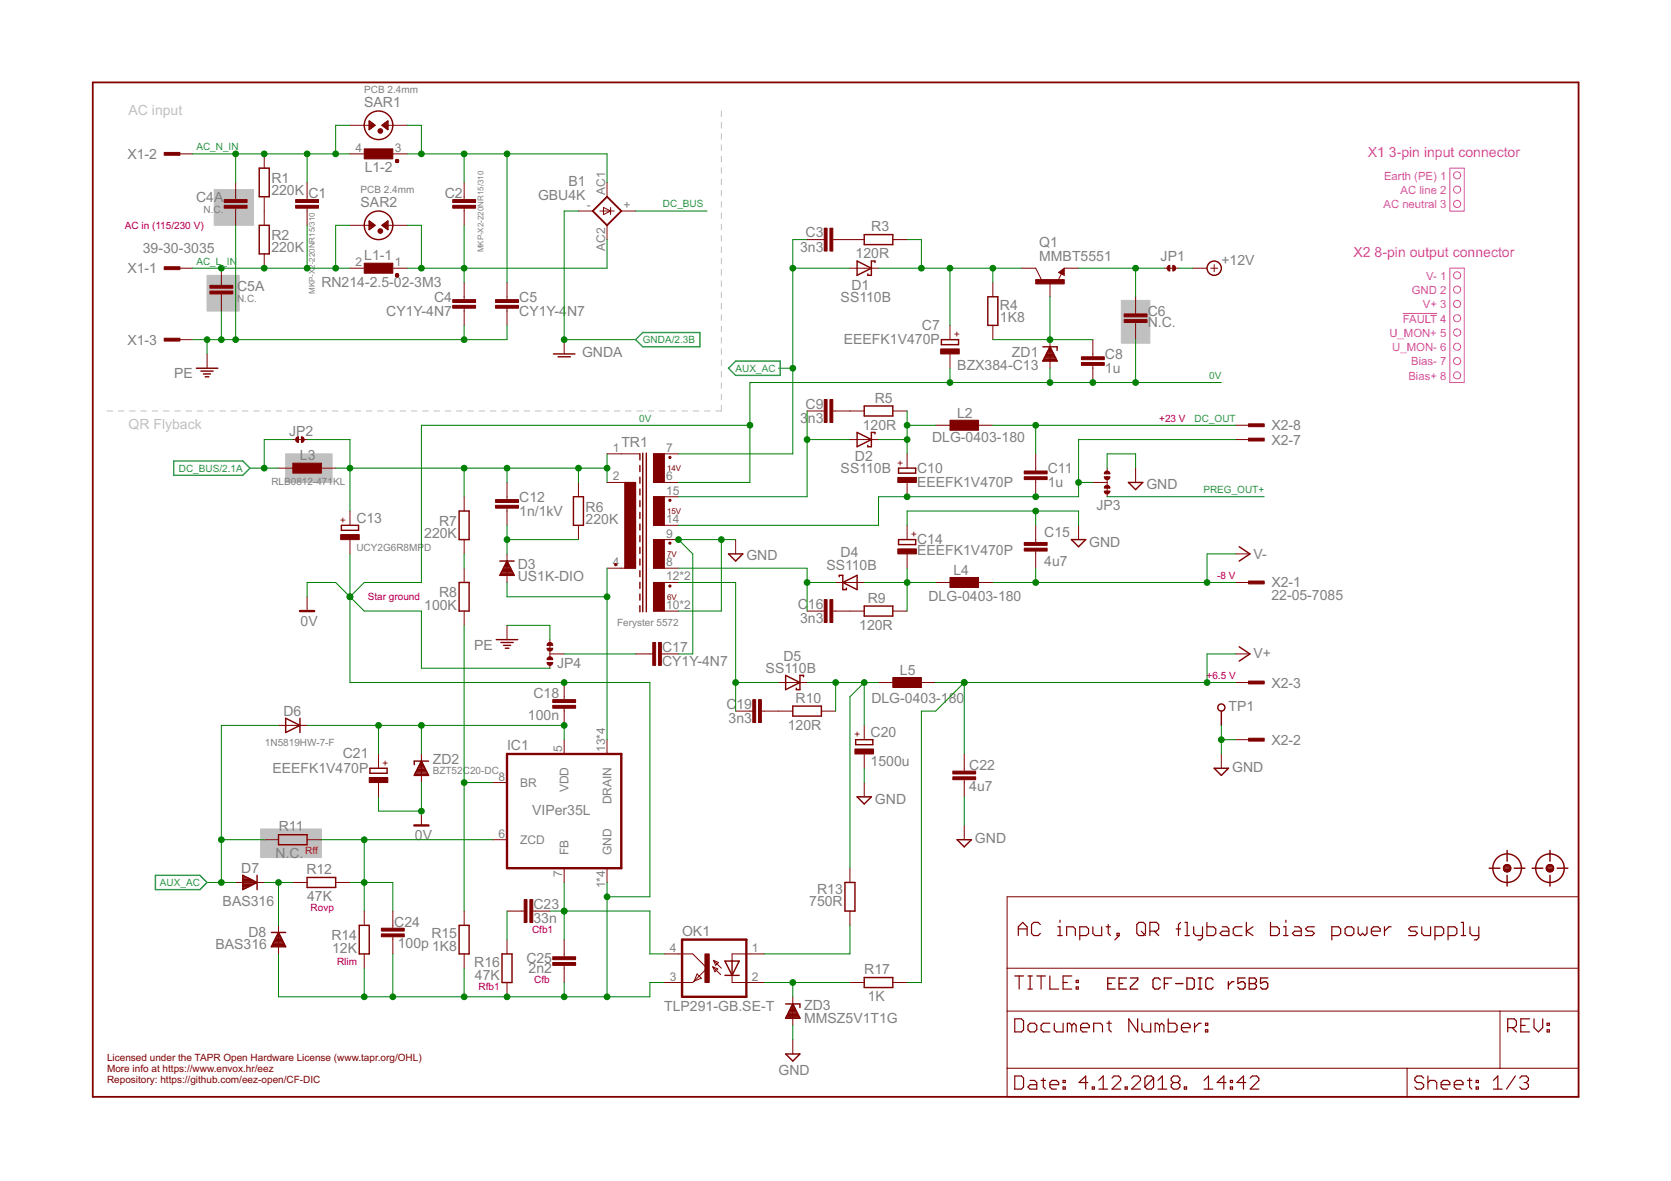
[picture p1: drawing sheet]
<svg xmlns="http://www.w3.org/2000/svg" width="297mm" height="210mm" viewBox="0 0 297 210" stroke-linecap="round" stroke-linejoin="round" font-family="sans-serif">
<g fill="none" stroke="#c0c0c0" stroke-width=".18">
<path d="M128.2 19.7v1M128.2 21.7v1.1M128.2 23.7v1.1M128.2 25.8v1M128.2 27.8v1M128.2 29.8v1M128.2 31.8v1M128.2 33.8v1M128.2 35.8v1M128.2 37.8v1M128.2 39.9v1M128.2 41.9v1"/>
<path d="M128.2 43.9v1M128.2 45.9v1M128.2 47.9v1M128.2 49.9v1M128.2 51.9v1M128.2 53.9v1M128.2 55.9v1.1M128.2 58v1M128.2 60v1M19 73h1M21 73h1M23 73h1"/>
<path d="M25 73h1M27.1 73h.9M29 73h1.1M31.1 73h.9M33.1 73h1M35.1 73h1M37.1 73h1M39.1 73h1M41.1 73h1M43.1 73h1M45.1 73h1M47.1 73h1"/>
<path d="M49.1 73h1M51.1 73h1M53.1 73h1M55.1 73h1M57.1 73h1M59.1 73h1M61.1 73h1M63.1 73h1M65.1 73h1M67.1 73h1M69.1 73h1M71.1 73h1"/>
<path d="M73.1 73h1M75.1 73h1M77.1 73h1M79.1 73h1M81.1 73h1M83.1 73h1.1M85.2 73h.9M87.1 73h1.1M89.2 73h1M91.2 73h1M93.2 73h1M95.2 73h1"/>
<path d="M97.2 73h1M99.2 73h1M101.2 73h1M103.2 73h1M105.2 73h1M107.2 73h1M109.2 73h1M111.2 73h1M113.2 73h1M115.2 73h1M117.2 73h1M119.2 73h1"/>
<path d="M121.2 73h1M123.2 73h1M125.2 73h1M128.2 72.1v.9h-1M128.2 62v1M128.2 64v1M128.2 66v1M128.2 68v1M128.2 70v1"/>
</g>
<g fill="#c0c0c0" stroke="#c0c0c0" stroke-width=".18">
<path d="M46.3 147.3h10.8v5.1h-10.8z"/>
<path d="M199.3 53.4h5.1v7.6h-5.1z"/>
<path d="M38.1 33.7h7v6.3h-7z"/>
<path d="M36.8 48.9h5.7v6.4h-5.7z"/>
<path d="M50.8 80.7h8.2v5h-8.2z"/>
</g>
<g fill="none" stroke="#800000" stroke-width=".21">
<path d="M180.4 173.5h1.5M181 166.3v-1.6l.8-.8 .8 .8v1.6M181 165.1h1.6M181.2 173.5v2.3M182.7 173.5h.8M182.7 175.8h.8M183.1 173.5v2.3M184.3 173.5h1.5M184.9 164.3l-.4-.4h-.8l-.3 .4v1.6l.3 .4h.8l.4-.4M185.1 173.5v2.3M186.6 173.5v2.3h1.6M188 166.3h.8"/>
<path d="M188 164.7h.4v1.6M188.4 163.6v.3M189 174.6h.7M189.6 166.3v-1.6h1.2l.4 .4v1.2M190.5 173.5h-1.5v2.3h1.5M191.3 175.4h.4v.4h-.4zM191.3 174.2h.4v.4h-.4zM191.9 166.3h1.2l.4-.4v-.8l-.4-.4h-1.2v2.3M194.3 164.7v1.2l.4 .4h1.1v-1.6M196.6 164.7h.8M197 164.3v1.6l.4 .4M198.6 165.9h.3v.4h-.3z"/>
<path d="M198.9 166.3l-.7 .7M202.5 163.9h.7l.4 .4v1.6l-.4 .4h-.7l-.4-.4v-1.6zM202.9 165.5l.7 .8M204.4 165.5h1.2l.4-.4v-.8l-.4-.4h-1.2v2.4M205.2 165.5l.8 .8M209.1 165.1h.8M209.9 163.9l-.4 .4v2M210.7 163.9h.3v2.4M210.7 166.3h.7M212.2 164.7v1.2l.4 .4h1.2M213.8 164.7v2l-.4 .3h-.4M214.5 163.9v2.4h1.2l.4-.4v-.8l-.4-.4h-1.2"/>
<path d="M217.3 164.7h.8l.3 .4v1.2h-1.1l-.4-.4 .4-.4h1.1M220.8 164.7h-1.2l-.4 .4v.8l.4 .4h1.2M221.6 163.9v2.4M222.7 164.7l-1.1 .8 1.1 .8M225.8 163.9v2.4h1.2l.4-.4v-.8l-.4-.4h-1.2M228.2 166.3h.8M228.2 164.7h.4v1.6M228.6 163.6v.3M230.1 164.7h.8l.4 .4v1.2h-1.2l-.4-.4 .4-.4h1.2M233.6 164.7h-1.1l-.4 .4 .4 .4h.8l.3 .4-.3 .4h-1.2M236.7 166.3h1.2l.4-.4v-.8l-.4-.4h-1.2v2.3M239.5 164.7h.8l.4 .4v.8l-.4 .4h-.8l-.4-.4v-.8z"/>
<path d="M241.4 164.7v1.2l.4 .4 .4-.4 .4 .4 .4-.4v-1.2M243.8 165.5h1.5v-.4l-.4-.4h-.7l-.4 .4v.8l.4 .4h.7M246.1 164.7v1.6M247.3 164.7h-.4l-.8 .8M252 164.7h-1.2l-.4 .4 .4 .4h.8l.4 .4-.4 .4h-1.2M252.7 164.7v1.2l.4 .4h1.2v-1.6M255.1 166.3h1.1l.4-.4v-.8l-.4-.4h-1.1v2.3M257.4 166.3h1.2l.4-.4v-.8l-.4-.4h-1.2v2.3M259.8 163.9h.3v2.4M259.8 166.3h.7M261.3 164.7v1.2l.4 .4h1.2M262.9 164.7v2l-.4 .3h-.4"/>
<path d="M180.4 181.1h1.2l.3 .4v1.5l-.3 .4h-1.2zM180.4 191.2h1.2l.3 .4v1.6l-.3 .4h-1.2zM182.7 182.2l.4-.3h.8l.4 .3v.8l-.4 .4h-.8l-.4-.4zM183.1 192h.8l.4 .4v1.2h-1.2l-.4-.4 .4-.4h1.2M185.1 192h.7M185.5 191.6v1.6l.3 .4M186.6 192.8h1.6v-.4l-.4-.4h-.8l-.4 .4v.8l.4 .4h.8M186.6 181.9h-1.1l-.4 .3v.8l.4 .4h1.1M187.4 181.9v1.1l.4 .4h1.2v-1.5M189 193.2h.4v.4h-.4zM189 192h.4v.4h-.4zM190.5 182.2l-.4-.3h-.4v1.5"/>
<path d="M190.5 182.2l.4-.3 .4 .3v1.2M190.5 182.2v1.2M192.1 182.6h1.5v-.4l-.3-.3h-.8l-.4 .3v.8l.4 .4h.8M193.4 192.4h-1.6l1.2-1.2v2.4M194.2 193.2h.3v.4h-.3zM194.4 183.4v-1.5h1.2l.4 .3v1.2M195.3 193.6h1.6M195.3 192l.8-.8v2.4M196.8 181.9h.7M197.1 181.5v1.5l.4 .4M197.7 191.6l.4-.4h.7l.4 .4v.4l-1.5 1.6h1.5M200 193.2h.4v.4h-.4z"/>
<path d="M201.2 191.6l.4-.4h.7l.4 .4v.4l-1.5 1.6h1.5M202.2 181.1v2.3l-1.5-2.3v2.3M203 181.9v1.1l.4 .4h1.2v-1.5M205.1 191.6v1.6l-.4 .4h-.8l-.4-.4M205.1 191.6l-.4-.4h-.8l-.4 .4v1.6M205.1 191.6l-1.6 1.6M205.8 193.6h1.6M205.8 192l.8-.8v2.4M206.1 182.2l-.4-.3h-.4v1.5M206.1 182.2v1.2M206.1 182.2l.4-.3 .4 .3v1.2M207.7 181.1v2.3h1.2l.3-.4v-.8l-.3-.3h-1.2"/>
<path d="M208.6 192.4l-.4 .4v.4l.4 .4h.8l.3-.4v-.4l-.3-.4M208.6 192.4l-.4-.4v-.4l.4-.4h.8l.3 .4v.4l-.3 .4M208.6 192.4h.8M210 182.6h1.6v-.4l-.4-.3h-.8l-.4 .3v.8l.4 .4h.8M210.5 193.2h.4v.4h-.4zM212.3 181.9v1.5M213.5 181.9h-.4l-.8 .7M214 193.6h1.6M214 192l.8-.8v2.4M214.3 183h.4v.4h-.4zM214.3 181.9h.4v.3h-.4zM217.9 192.4h-1.5l1.2-1.2v2.4"/>
<path d="M218.7 193.2h.4v.4h-.4zM218.7 192h.4v.4h-.4zM221.4 192.4h-1.5l1.1-1.2v2.4M222.2 191.6l.4-.4h.8l.4 .4v.4l-1.6 1.6h1.6M253.1 191.6l-.4-.4h-.8l-.4 .4v.4l.4 .4h.8l.4 .4v.4l-.4 .4h-.8l-.4-.4M253.8 192.4l.4-.4h.8l.4 .4v1.2M253.8 191.2v2.4M256.2 192.8h1.5v-.4l-.4-.4h-.7l-.4 .4v.8l.4 .4h.7M258.5 192.8h1.6v-.4l-.4-.4h-.8l-.4 .4v.8l.4 .4h.8M260.9 192h.7M261.2 191.6v1.6l.4 .4M262.4 193.2h.4v.4h-.4z"/>
<path d="M262.4 192h.4v.4h-.4zM265.5 193.6h1.5M265.5 192l.8-.8v2.4M268 182.6h1.2l.4-.4v-.7l-.4-.4h-1.2v2.3M268.8 182.6l.8 .8M269.4 191.2l-1.6 2.4M270.2 191.6l.3-.4h.8l.4 .4v.4l-.4 .4M270.3 182.2h.8M270.9 192.4h.4M271.3 192.4l.4 .4v.4l-.4 .4h-.8l-.3-.4M271.9 181.1h-1.6v2.3h1.6M272.7 181.1v1.5l.8 .8 .7-.8v-1.5"/>
<path d="M275 183h.4v.4h-.4zM275 181.9h.4v.3h-.4z"/>
</g>
<g fill="none" stroke="#800000" stroke-width=".25">
<path d="M46.1 29.9h1.8v5.1h-1.8zM65.6 21.5l1.1 .8-1.1 .7zM65.6 39.3l1.1 .7-1.1 .8zM65.6 39.9h.8M65.6 39.6h.5M65.6 39.4h.2M65.6 23h.1M65.6 22.8h.4M65.6 22.5h.7M65.6 22.3h1M65.6 22.1h.8M65.6 21.9h.5"/>
<path d="M65.6 21.6h.2M67.9 22.3l1-.8v1.5zM68 22.3h.9M68.2 39.9h.7M68.2 22.1h.7M68.3 22.5h.6M68.5 39.6h.4M68.5 21.9h.4M68.6 22.8h.3M68.7 39.4h.2M68.7 21.6h.2M68.9 23h.1"/>
<path d="M70.3 28.5h.5M70.4 28.7a.25 .25 0 0 1 .2-.3 .25 .25 0 0 1 .2 .3M70.4 28.7l.1 .2 .3-.2M70.4 28.7h.4M46.1 40h1.8v5.1h-1.8zM65.6 40.7h.1M65.6 40.5h.4M65.6 40.3h.7M65.6 40.1h1M67.9 40l1-.7v1.5zM68 40.1h.9M68.3 40.3h.6"/>
<path d="M68.6 40.5h.3M68.9 40.7h.1M70.3 49h.5M70.4 48.7a.25 .25 0 0 0 0 .4 .25 .25 0 0 0 .4 0 .25 .25 0 0 0 0-.4M70.4 48.7h.4M152.4 46.4l2.5 1.3-2.5 1.2zM153.6 41.7h5.1v1.8h-5.1zM155.5 46.7v-.3h-.6v2.5h-.6v-.2M175.6 52.7h1.8v5.1h-1.8zM188.7 48.4l.2-.1v.4l-.5-.3 .7-.5v.8M34.9 65.4h3.8M35.7 66h2.2"/>
<path d="M36.2 66.5h1.2M36.5 67h.6M98.4 62.9h3.8M99.2 63.4h2.2M152.4 76.9l2.5 1.2-2.5 1.3zM153.6 72.2h5.1v1.7h-5.1zM155.5 77.1v-.2h-.6v2.5h-.6v-.3M167.3 60.4h3.1v.9h-3.1zM185.4 61.6h2.5v.7M185.4 64.1h2.5M185.5 63.9h2.2M185.6 63.6h2"/>
<path d="M185.8 63.4h1.7M185.9 63.2h1.5M186 63h1.3M186.1 62.7h1.1M186.2 62.5h.9M186.3 62.3h.7M186.4 62.1h.5M186.5 61.8h.3M186.6 61.6l1.3 2.6h-2.5zM60.7 93.4h3v.9h-3zM81.6 90.8h1.8v5.1h-1.8zM88.9 99.7h2.5"/>
<path d="M90.1 99.8h.1M90.1 99.7l1.3 2.6h-2.5zM101.9 88.3h1.8v5.1h-1.8zM113.7 80.7v1M113.7 82.7v1.1M113.7 84.8v1.1M113.7 86.9v1.1M113.7 89v1M113.7 91.1v1M113.7 93.1v1.1M113.7 95.2v1.1M113.7 97.3v1.1"/>
<path d="M113.7 99.4v1M114.3 80.5v28.2M114.9 80.5v28.2M129.5 98.4h2.5l-1.2 1.3zM159.7 83.2h3.1v.9h-3.1zM159.7 95.9h3.1v.9h-3.1zM190.5 95.9h2.5l-1.3 1.3zM200.6 85.7h2.5l-1.2 1.3zM220.3 97.2l1.9 1.2-1.9 1.3M81.6 103.5h1.8v5.1h-1.8zM88.2 113.7h3.8M89 102.1h2.3"/>
<path d="M89 114.2h2.2M89.1 101.9h2.1M89.2 101.6h1.9M89.3 101.4h1.7M89.4 101.2h1.5M89.5 101h1.3M89.5 114.7h1.3M89.6 100.7h1M89.7 100.5h.8M89.8 115.2h.7M89.9 100.3h.5M90 100.1h.3"/>
<path d="M113.7 101.4v1.1M113.7 103.5v1.1M113.7 105.6v1.1M113.7 107.7v1M149.2 102.5v-.2h.6v2.5h.7v-.3M149.8 103.5l2.6-1.2v2.5zM153.6 107.7h5.1v1.8h-5.1zM220.3 115l1.9 1.2-1.9 1.3M50.8 127.7l2.5 1.2-2.5 1.3zM53.3 127.7v2.5M65.8 136.5h3v.9h-3zM73.7 137.6h2.4"/>
<path d="M73.8 137.4h2.2M73.9 137.2h2M74.1 136.9h1.6M74.2 136.7h1.4M74.3 136.5h1.2M74.4 136.3h1M74.5 136.1h.8M74.6 135.8h.6M74.7 135.6h.4M74.8 135.4h.2M74.9 135.3l1.3 2.5h-2.6zM76.2 135.3h-2.6v.6"/>
<path d="M139.7 120l2.5 1.3-2.5 1.3zM140.9 125.5h5.1v1.8h-5.1zM142.8 120.3v-.3h-.6v2.6h-.6v-.3M152.1 131.5h3.1v.9h-3.1zM215.8 136.5h2.6l-1.3 1.3zM217.1 126.4v2.5M43.2 155.6l2.5 1.2-2.5 1.3zM43.2 158.1h.1M43.2 157.8h.5M43.2 157.6h1M43.2 157.4h1.4M43.2 157.2h1.9"/>
<path d="M43.2 157h2.3M43.2 156.7h2.2M43.2 156.5h1.8M43.2 156.3h1.4M43.2 156.1h.9M43.2 155.9h.5M43.2 155.6h.1M45.7 155.6v2.5M49.5 148.4h5.1v1.7h-5.1zM54.6 156h5.1v1.7h-5.1zM150.2 156.8h1.8v5.1h-1.8zM152.4 141.6h2.5l-1.3 1.3z"/>
<path d="M170.1 149.2h2.6l-1.3 1.3zM264.7 154.3h1.9M267.3 154.3a.64 .64 0 0 0 .6 .7 .64 .64 0 0 0 .6-.7M267.3 154.3h1.2M267.3 154.5h1.2M267.3 154.1h1.2M267.3 154.1v.2M267.4 154.7h1M267.5 153.8h.8M267.9 151.2v1.9M267.9 155.6v1.9M268.4 153.9a.64 .64 0 0 0-1.1 .2"/>
<path d="M268.4 153.9l.1 .4M269.2 154.3h1.9M272.4 154.3h1.9M274.9 154.3h1.3M274.9 154.5h1.2M274.9 154.1a.64 .64 0 0 0 .5 .8 .64 .64 0 0 0 .8-.6M274.9 154.1h1.2M275 154.7h1M275.1 153.9a.64 .64 0 0 1 1 .2M275.1 153.9l-.2 .2M275.1 153.8h.8M275.5 151.2v1.9"/>
<path d="M275.5 155.6v1.9M276.1 154.1l.1 .2M276.8 154.3h1.9M48.2 165.7h2.6M48.3 168.1h2.4M48.5 167.8h2M48.6 167.6h1.8M48.7 167.4h1.6M48.8 167.2h1.4M48.9 166.9h1.2M49 166.7h1M49.1 166.5h.8"/>
<path d="M49.2 166.3h.6M49.3 166.1h.4M49.4 165.8h.2M49.5 165.7l1.3 2.6h-2.6zM63.9 164.5h1.7v5h-1.7zM81.6 164.5h1.8v5h-1.8zM89.2 169.5h1.8v5.1h-1.8zM128.9 170.8h2.5l-1.3 2.6zM128.9 173.4h2.5M130.1 170.8v2.6M139.7 178.4h2.5v.7M140.2 179.8h1.4"/>
<path d="M140.3 179.6h1.2M140.4 179.4h1M140.6 179.2h.7M140.7 178.9h.5M140.8 178.7h.3M140.9 178.5h.1M140.9 178.4l1.3 2.6h-2.5zM153.6 173.7h5.1v1.8h-5.1zM139.7 187.3h2.5l-1.3 1.3zM139.8 180.7h2.3M139.9 180.5h2.1M140 180.3h1.8"/>
<path d="M140.1 180.1h1.6"/>
<circle cx="67.3" cy="22.3" r="2.54"/>
<circle cx="67.3" cy="40" r="2.54"/>
<circle cx="215.8" cy="47.7" r="1.27"/>
<circle cx="217.1" cy="125.8" r=".64"/>
<circle cx="267.9" cy="154.3" r="2.54"/>
<circle cx="275.5" cy="154.3" r="2.54"/>
</g>
<g fill="none" stroke="#800000" stroke-width=".18">
<path d="M31.7 27.3h2.6M41.9 32.4v3.1M41.9 37v3M47 27.3v2.6M47 35v5M54.6 32.4v3.1M54.6 37v3M62.2 27.3h2.5M62.2 22.3h3.5M68.9 22.3h3.5M69.8 27.3h2.6M82.5 32.4v3.1"/>
<path d="M82.5 37v3M102.8 37.5h2.6M106.6 37.5h2.6M107.3 36.9l1.2 .6-1.2 .6zM107.9 32.4v2.6M108.5 36.9v1.2M110.4 37.5h2.6M31.7 47.7h2.6M39.3 47.7v3M39.3 52.2v3.1M47 45.1v2.6M62.2 47.7h2.5"/>
<path d="M62.2 40h3.5M68.9 40h3.5M69.8 47.7h2.6M82.5 50.2v3.1M82.5 54.8v3M90.1 50.2v3.1M90.1 54.8v3M107.9 40v2.6M143.5 42.6h3M148 42.6h5.6M151.1 47.7h5.1M158.7 42.6h2.5"/>
<path d="M168.9 57.8v2.6M176.5 50.2v2.5M176.5 57.8v2.6M181.6 47.7h2.5l1 2M186.6 50.2v2.5M188.2 48.4l1-.7v1.2zM188.7 48.7l-.6 1.2M189.2 47.7h2.5M201.9 52.7v3.1M201.9 57.3v3.1M206.9 47.7h2.6M212 47.7h2.6"/>
<path d="M215.2 47.7h1.3M215.8 47v1.3M31.7 60.4h2.6M36.8 62.9v2.5M52 78.1h2.6M100.3 60.4v2.5M143.5 73h3M148 73h5.6M151.1 78.1h5.1M158.7 73h2.5M166.3 75.6h2.6M168.9 62.9v2.5"/>
<path d="M173.9 75.6h2.6M186.6 60.4v5M194.3 60.4v3M194.3 64.9v3.1M219.6 78.1h2.6M219.6 75.6h2.6M49.5 83.2h2.5M57.1 83.2h2.6M62.2 90.8v2.6M62.2 95.9v2.5M82.5 88.3v2.5M82.5 95.9v2.5"/>
<path d="M90.1 85.7v3.1M90.1 90.3v3.1M90.1 98.4v5.1M102.8 85.7v2.6M102.8 93.4v2.5M107.9 85.7h5.1v15.3h-5.1M107.9 80.7h5.8M111.1 85.7v15.3M118.1 80.7v5M118.1 88.3v5.1M118.1 95.9v5.1M120.6 80.7h-4.4v5h4.4"/>
<path d="M120.6 95.9h-4.4v5.1h4.4M120.6 88.3h-4.4v5.1h4.4M130.8 95.9v2.5M161.2 80.7v2.5M161.2 85.7v2.6M161.2 93.4v2.5M161.2 98.4v2.6M184.1 80.7v3M184.1 85.2v3.1M184.1 93.4v3M184.1 97.9v3.1M191.7 93.4v2.5"/>
<path d="M194.3 85.7h2.5M196.8 83.2v.8M196.8 85v3.3M201.9 83.2v2.5M219.6 98.4h2.6M54.6 106.1v2.5M82.5 101v2.5M82.5 108.6v2.5M90.1 111.1v2.6M97.7 116.2h2.6M97.7 113.7v3.3M97.7 118v.8"/>
<path d="M113 116.2h3M117.6 116.2h3M118.1 103.5v5.1M120.6 103.5h-4.4v5.1h4.4M143.5 108.6h3M148 108.6h5.6M148.5 103.5h5.1M158.7 108.6h2.5M166.3 103.5h2.6M173.9 103.5h2.6M219.6 103.5h2.6M219.6 116.2h2.6"/>
<path d="M49.5 128.9h5.1M67.3 134v2.5M67.3 139.1v2.5M74.9 134v5.1M87.6 139.1h2.5M100.3 121.3v3.1M100.3 125.9v3M100.3 131.5v2.5M107.9 131.5v2.5M130.8 126.4h3M135.3 126.4h5.6M138.4 121.3h5.1"/>
<path d="M146 126.4h2.5M153.6 128.9v2.6M153.6 134v2.5M153.6 139.1v2.5M156.2 121.3h2.5M163.8 121.3h2.5M171.4 134v3.1M171.4 138.6v3M217.1 134v2.5M219.6 121.3h2.6M219.6 131.5h2.6M41.9 156.8h5.1"/>
<path d="M47 149.2h2.5M52 156.8h2.6M54.6 149.2h2.5M59.7 156.8h2.5M74.9 144.2v2.5M87.6 149.2h2.5M100.3 154.3v2.5M107.9 154.3v2.5M151.1 154.3v2.5M171.4 146.7v2.5M179 159.4h101.6v35.5h-101.6zM49.5 164.5v5"/>
<path d="M64.7 161.9v2.6M64.7 169.5v2.6M69.8 161.9v3.1M69.8 166.5v3M82.5 161.9v2.6M82.5 169.5v2.6M90.1 167v2.5M90.1 174.6v2.6M90.1 161.9h3.1M94.7 161.9h3M100.3 167v3.1M100.3 171.6v3"/>
<path d="M118.1 169.5h5l2.6 2.6-2.6 2.5h-5M123.9 173.1l.8 .8-1.3 .5zM126.7 171.8l1.4 1.4M126.7 171.8l.9 .4-.5 .5zM126.8 170.7l.9 .4-.5 .5zM126.8 170.7l1.4 1.4M130.1 173.4v1.2h5.7M135.8 169.5h-5.7v1.3M140.9 177.2v5M151.1 161.9v2.6M151.1 174.6h2.5M158.7 174.6h2.5"/>
<path d="M179 179.7h101.6M179 172.1h101.6M266.6 179.7v10.2M140.9 184.8v2.5M179 189.9h101.6M250.1 189.9v5"/>
</g>
<g fill="#800000" stroke="#800000" stroke-width=".18">
<path d="M158.7 120.4h5.1v1.8h-5.1z"/>
<path d="M168.9 74.7h5v1.8h-5z"/>
<path d="M159.6 84.9h3.3v.8h-3.3z"/>
<path d="M168.9 102.6h5v1.8h-5z"/>
<path d="M159.6 97.6h3.3v.8h-3.3z"/>
<path d="M182.1 84.7h4v.5h-4z"/>
<path d="M182.1 83.7h4v.5h-4z"/>
<path d="M199.8 56.8h4.1v.5h-4.1z"/>
<path d="M199.8 55.8h4.1v.5h-4.1z"/>
<path d="M117.1 114.2h.5v4.1h-.5z"/>
<path d="M116 114.2h.5v4.1h-.5z"/>
<path d="M192.2 64.4h4.1v.5h-4.1z"/>
<path d="M192.2 63.4h4.1v.5h-4.1z"/>
<path d="M125.3 169.5h.8v5.1h-.8z"/>
<path d="M169.4 138.1h4v.5h-4z"/>
<path d="M169.4 137.1h4v.5h-4z"/>
<path d="M182.1 97.4h4v.5h-4z"/>
<path d="M182.1 96.4h4v.5h-4z"/>
<path d="M88.1 89.8h4.1v.5h-4.1z"/>
<path d="M88.1 88.8h4.1v.5h-4.1z"/>
<path d="M98.3 171.1h4v.5h-4z"/>
<path d="M98.3 170.1h4v.5h-4z"/>
<path d="M146.5 71h.5v4.1h-.5z"/>
<path d="M147.5 71h.5v4.1h-.5z"/>
<path d="M146.5 40.6h.5v4h-.5z"/>
<path d="M147.5 40.6h.5v4h-.5z"/>
<path d="M67.8 166h4.1v.5h-4.1z"/>
<path d="M67.8 165h4.1v.5h-4.1z"/>
<path d="M98.3 125.4h4v.5h-4z"/>
<path d="M98.3 124.4h4v.5h-4z"/>
<path d="M146.5 106.6h.5v4h-.5z"/>
<path d="M147.5 106.6h.5v4h-.5z"/>
<path d="M133.8 124.4h.5v4h-.5z"/>
<path d="M134.8 124.4h.5v4h-.5z"/>
<path d="M60.6 95h3.3v.9h-3.3z"/>
<path d="M94.2 159.9h.5v4.1h-.5z"/>
<path d="M93.2 159.9h.5v4.1h-.5z"/>
<path d="M116.2 88.3h1.9v5.1h-1.9z"/>
<path d="M116.2 95.9h1.9v5.1h-1.9z"/>
<path d="M116.2 103.5h1.9v5.1h-1.9z"/>
<path d="M116.2 80.7h1.9v5h-1.9z"/>
<path d="M111.1 85.7h1.9v15.3h-1.9z"/>
<path d="M64.7 46.8h5.1v1.8h-5.1z"/>
<path d="M64.7 26.5h5.1v1.7h-5.1z"/>
<path d="M52.6 36.5h4v.5h-4z"/>
<path d="M52.6 35.5h4v.5h-4z"/>
<path d="M80.5 36.5h4v.5h-4z"/>
<path d="M80.5 35.5h4v.5h-4z"/>
<path d="M88.1 53.3h4.1v.5h-4.1z"/>
<path d="M88.1 54.3h4.1v.5h-4.1z"/>
<path d="M80.5 53.3h4v.5h-4z"/>
<path d="M80.5 54.3h4v.5h-4z"/>
<path d="M167.2 62h3.3v.9h-3.3z"/>
<path d="M152 133.1h3.3v.9h-3.3z"/>
<path d="M37.3 50.7h4.1v.5h-4.1z"/>
<path d="M37.3 51.7h4.1v.5h-4.1z"/>
<path d="M39.9 35.5h4v.5h-4z"/>
<path d="M39.9 36.5h4v.5h-4z"/>
<path d="M65.6 138.2h3.3v.9h-3.3z"/>
<path d="M29.2 27.1h2.8v.5h-2.8z"/>
<path d="M184.1 49.7h5.1v.8h-5.1z"/>
<path d="M29.2 60.1h2.8v.5h-2.8z"/>
<path d="M29.2 47.4h2.8v.5h-2.8z"/>
<path d="M221.9 77.9h2.8v.5h-2.8z"/>
<path d="M221.9 75.3h2.8v.5h-2.8z"/>
<path d="M221.9 131.2h2.8v.5h-2.8z"/>
<path d="M221.9 121.1h2.8v.5h-2.8z"/>
<path d="M221.9 103.3h2.8v.5h-2.8z"/>
<path d="M52 82.3h5.1v1.8h-5.1z"/>
</g>
<path d="M53.3 108.6h2.6M90.1 134h20.3v20.3h-20.3zM73.6 146.7h2.6M121.2 167h11.5v10.2h-11.5z" fill="none" stroke="#800000" stroke-width=".42"/>
<g fill="none" stroke="#800000" stroke-width=".32">
<path d="M16.5 14.6h264.1v180.3h-264.1zM105.4 37.5l2.5-2.5 2.5 2.5-2.5 2.5z"/>
<circle cx="119.1" cy="81.3" r=".13"/>
<circle cx="119.1" cy="96.5" r=".13"/>
<circle cx="119.1" cy="88.9" r=".13"/>
<circle cx="109.4" cy="100.4" r=".13"/>
<circle cx="119.1" cy="104.2" r=".13"/>
</g>
<g fill="none" stroke="#800000" stroke-width=".23">
<path d="M196.9 174.8h.7M198.2 173.8h-1.3v2h1.3M198.9 174.8h.7M200.2 173.8h-1.3v2h1.3M200.9 173.8h1.3v.4l-1.3 1.3v.3h1.3M206.3 174.2l-.4-.4h-.6l-.3 .4v1.3l.3 .3h.6l.4-.3M207 174.8h.6M208.3 173.8h-1.3v2M209 174.8h1.3M211 173.8h1l.3 .4v1.3l-.3 .3h-1zM213 173.8h.7M213 175.8h.7"/>
<path d="M213.3 173.8v2M215.6 174.2l-.3-.4h-.6l-.4 .4v1.3l.4 .3h.6l.3-.3M218.4 174.5v1.3M219.4 174.5h-.4l-.6 .6M221.3 173.8h-1.3v1l.7-.3h.3l.3 .3v.7l-.3 .3h-.6l-.4-.3M222.1 173.8h.9l.4 .4v.3l-.4 .3 .4 .3v.4l-.4 .3h-.9zM222.1 174.8h.9M225.4 173.8h-1.3v1l.6-.3h.3l.4 .3v.7l-.4 .3h-.6l-.3-.3"/>
</g>
<g fill="none" stroke="#800000" stroke-width=".51">
<circle cx="67.6" cy="23.3" r=".25"/>
<circle cx="67.6" cy="41.1" r=".25"/>
</g>
<g fill="#800000" stroke="#800000" stroke-width=".18">
<path d="M196.3 84a.52 .52 0 0 1 .6-.3 .52 .52 0 0 1 .4 .5h-1z" fill-rule="evenodd"/>
<path d="M196.3 84.7h.5v.5l-.4-.1z" fill-rule="evenodd"/>
<path d="M196.8 84.7h.5l-.1 .4-.4 .1z" fill-rule="evenodd"/>
<path d="M196.3 87.3h.5v.5l-.4-.2z" fill-rule="evenodd"/>
<path d="M196.8 87.3h.5l-.3 .4-.2 .1z" fill-rule="evenodd"/>
<path d="M196.3 86.5a.52 .52 0 0 1 .6-.2 .52 .52 0 0 1 .4 .5h-1z" fill-rule="evenodd"/>
<path d="M97.2 117.8h1.1a.51 .51 0 0 1-.6 .5 .51 .51 0 0 1-.5-.5z" fill-rule="evenodd"/>
<path d="M97.7 116.7l.4 .2 .2 .3h-.6z" fill-rule="evenodd"/>
<path d="M97.4 116.9l.3-.2v.5h-.5z" fill-rule="evenodd"/>
<path d="M97.7 114.2l.4 .1 .2 .4h-.6z" fill-rule="evenodd"/>
<path d="M97.4 114.3l.3-.1v.5h-.5z" fill-rule="evenodd"/>
<path d="M97.2 115.2h1.1a.51 .51 0 0 1-.6 .5 .51 .51 0 0 1-.5-.5z" fill-rule="evenodd"/>
<path d="M208.5 47.2l.4 .1 .1 .4h-.5z" fill-rule="evenodd"/>
<path d="M208.5 47.7h.5l-.1 .3-.4 .2z" fill-rule="evenodd"/>
<path d="M207.6 47.3l.4-.1v1l-.3-.1-.2-.3z" fill-rule="evenodd"/>
<path d="M53.6 77.6l.3 .2 .2 .3h-.5z" fill-rule="evenodd"/>
<path d="M53.6 78.1h.5l-.2 .4-.3 .1z" fill-rule="evenodd"/>
<path d="M52.7 77.8l.4-.2v1h-.3l-.2-.3z" fill-rule="evenodd"/>
</g>
<g fill="none" stroke="#008000" stroke-width=".18">
<path d="M34.3 27.3h27.9M41.9 27.3v5.1M54.6 27.3v5.1M62.2 22.3h-2.5v5M72.4 27.3h35.5v5.1M72.4 22.3h2.5v5M82.5 27.3v5.1M90.1 27.3v22.9M102.8 37.5h-2.5v22.9h12.7M113 37.5h12.7M34.3 47.7h27.9M39.3 55.3v5.1"/>
<path d="M41.9 40v20.4M54.6 40v7.7M62.2 40h-2.5v7.7M72.4 40h2.5v7.7M82.5 40v10.2M82.5 57.8v2.6M90.1 57.8v2.6h-55.8M107.9 42.6v5.1h-35.5M140.9 47.7h10.2M143.5 42.6h-2.6v38.1h-20.3M156.2 47.7h25.4M161.2 42.6h2.6v5.1"/>
<path d="M168.9 47.7v10.1M176.5 47.7v2.5M186.6 52.7v7.7M191.7 47.7h15.2M201.9 47.7v5M209.5 47.7h2.5M36.8 60.4v2.5M52 78.1h-5v5.1M54.6 78.1h7.6v12.7M133.3 75.6h-58.4v27.9h-10.2l-2.5 2.6M138.4 65.4h2.5M143.5 78.1h7.6"/>
<path d="M143.5 73v15.3h-22.9M156.2 78.1h5M161.2 73v7.7M161.2 75.6h5.1M168.9 65.4v2.6M176.5 75.6h43.1M176.5 60.4h17.8M184.1 75.6v5.1M186.6 65.4v2.6M201.9 60.4v7.6M217.1 68h-83.8v17.7h-12.7M219.6 78.1h-27.9v10.2h-35.5v5.1h-35.6"/>
<path d="M44.4 83.2h5.1M59.7 83.2h48.2M62.2 98.4v22.9h53.3v38.1h-7.6M82.5 83.2v5.1M82.5 98.4v2.6M90.1 83.2v2.5M90.1 93.4v5M90.1 95.9h12.7M102.8 83.2v2.5M107.9 80.7v5M128.2 95.9v12.7h-7.6M130.8 95.9h-10.2l2.5 2.5v17.8h-2.5"/>
<path d="M161.2 93.4v-2.6h30.5v2.6M184.1 90.8v2.6M191.7 85.7h2.6M196.8 88.3h27.9M196.8 83.2v-2.5h5.1v2.5M219.6 98.4h-5v5.1M54.6 106.1v-2.6h5.1l5 5.1h10.2v10.2h22.8M82.5 111.1v50.8M90.1 103.5v2.6h17.8M90.1 111.1h7.6v2.6M100.3 116.2h12.7M107.9 101v30.5"/>
<path d="M120.6 103.5h10.2v22.9M120.6 101h22.9v7.6M143.5 103.5h5M153.6 103.5h12.7M161.2 101v7.6M176.5 103.5h43.1M184.1 101v2.5M219.6 116.2h-5v5.1M49.5 128.9h-10.2v27.9M54.6 128.9h45.7v2.6M67.3 128.9v5.1M74.9 128.9v5.1"/>
<path d="M74.9 139.1v5.1h-7.6v-2.6M82.5 139.1h5.1M130.8 121.3h7.6M143.5 121.3h12.7M148.5 121.3v5.1M153.6 128.9v-7.6l-2.5 2.5v30.5M153.6 136.5v2.6M166.3 121.3h53.3M171.4 134v-12.7l-5.1 5.1h-2.5v48.2h-2.6M217.1 128.9v5.1M217.1 131.5h2.5M36.8 156.8h5.1"/>
<path d="M39.3 149.2h7.7M47 156.8h5M49.5 156.8v7.7M57.1 149.2h30.5M62.2 156.8h7.6v5.1M64.7 149.2v12.7M100.3 156.8v10.2M107.9 156.8v20.4M171.4 141.6v5.1M49.5 169.5v7.7h66v-2.6h2.6M64.7 172.1v5.1M69.8 169.5v7.7"/>
<path d="M82.5 172.1v5.1M90.1 161.9v5.1M97.7 161.9h17.8v7.6h2.6M100.3 174.6v2.6M135.8 174.6h15.3M140.9 174.6v2.6M151.1 164.5v5h-15.3M140.9 182.2v2.6"/>
</g>
<g fill="#008000" stroke="#008000" stroke-width=".18">
<circle cx="47" cy="83.2" r=".51"/>
<circle cx="161.2" cy="78.1" r=".51"/>
<circle cx="161.2" cy="75.6" r=".51"/>
<circle cx="161.2" cy="103.5" r=".51"/>
<circle cx="143.5" cy="78.1" r=".51"/>
<circle cx="143.5" cy="103.5" r=".51"/>
<circle cx="184.1" cy="75.6" r=".51"/>
<circle cx="186.6" cy="60.4" r=".51"/>
<circle cx="153.6" cy="121.3" r=".51"/>
<circle cx="148.5" cy="121.3" r=".51"/>
<circle cx="107.9" cy="106.1" r=".51"/>
<circle cx="90.1" cy="95.9" r=".51"/>
<circle cx="100.3" cy="161.9" r=".51"/>
<circle cx="64.7" cy="156.8" r=".51"/>
<circle cx="64.7" cy="149.2" r=".51"/>
<circle cx="128.2" cy="95.9" r=".51"/>
<circle cx="120.6" cy="95.9" r=".51"/>
<circle cx="184.1" cy="90.8" r=".51"/>
<circle cx="217.1" cy="131.5" r=".51"/>
<circle cx="74.9" cy="144.2" r=".51"/>
<circle cx="62.2" cy="106.1" r=".51"/>
<circle cx="186.6" cy="68" r=".51"/>
<circle cx="194.3" cy="68" r=".51"/>
<circle cx="133.3" cy="75.6" r=".51"/>
<circle cx="201.9" cy="68" r=".51"/>
<circle cx="107.9" cy="159.4" r=".51"/>
<circle cx="100.3" cy="177.2" r=".51"/>
<circle cx="90.1" cy="177.2" r=".51"/>
<circle cx="69.8" cy="177.2" r=".51"/>
<circle cx="82.5" cy="177.2" r=".51"/>
<circle cx="64.7" cy="177.2" r=".51"/>
<circle cx="168.9" cy="68" r=".51"/>
<circle cx="100.3" cy="121.3" r=".51"/>
<circle cx="107.9" cy="177.2" r=".51"/>
<circle cx="140.9" cy="174.6" r=".51"/>
<circle cx="140.9" cy="65.4" r=".51"/>
<circle cx="140.9" cy="47.7" r=".51"/>
<circle cx="39.3" cy="156.8" r=".51"/>
<circle cx="39.3" cy="149.2" r=".51"/>
<circle cx="49.5" cy="156.8" r=".51"/>
<circle cx="82.5" cy="60.4" r=".51"/>
<circle cx="39.3" cy="60.4" r=".51"/>
<circle cx="41.9" cy="60.4" r=".51"/>
<circle cx="36.8" cy="60.4" r=".51"/>
<circle cx="47" cy="47.7" r=".51"/>
<circle cx="39.3" cy="47.7" r=".51"/>
<circle cx="59.7" cy="47.7" r=".51"/>
<circle cx="54.6" cy="47.7" r=".51"/>
<circle cx="47" cy="27.3" r=".51"/>
<circle cx="41.9" cy="27.3" r=".51"/>
<circle cx="59.7" cy="27.3" r=".51"/>
<circle cx="54.6" cy="27.3" r=".51"/>
<circle cx="100.3" cy="60.4" r=".51"/>
<circle cx="82.5" cy="139.1" r=".51"/>
<circle cx="161.2" cy="88.3" r=".51"/>
<circle cx="184.1" cy="88.3" r=".51"/>
<circle cx="191.7" cy="85.7" r=".51"/>
<circle cx="130.8" cy="121.3" r=".51"/>
<circle cx="171.4" cy="121.3" r=".51"/>
<circle cx="214.6" cy="121.3" r=".51"/>
<circle cx="184.1" cy="103.5" r=".51"/>
<circle cx="214.6" cy="103.5" r=".51"/>
<circle cx="100.3" cy="128.9" r=".51"/>
<circle cx="74.9" cy="128.9" r=".51"/>
<circle cx="67.3" cy="128.9" r=".51"/>
<circle cx="176.5" cy="47.7" r=".51"/>
<circle cx="168.9" cy="47.7" r=".51"/>
<circle cx="163.8" cy="47.7" r=".51"/>
<circle cx="74.9" cy="27.3" r=".51"/>
<circle cx="82.5" cy="27.3" r=".51"/>
<circle cx="90.1" cy="27.3" r=".51"/>
<circle cx="74.9" cy="47.7" r=".51"/>
<circle cx="82.5" cy="47.7" r=".51"/>
<circle cx="201.9" cy="47.7" r=".51"/>
<circle cx="62.2" cy="83.2" r=".51"/>
<circle cx="107.9" cy="83.2" r=".51"/>
<circle cx="102.8" cy="83.2" r=".51"/>
<circle cx="90.1" cy="83.2" r=".51"/>
<circle cx="82.5" cy="83.2" r=".51"/>
</g>
<g fill="none" stroke="#f0f" stroke-width=".18">
<path d="M257.7 29.9h2.6v7.6h-2.6zM249.4 55.7h6.1M257.7 47.7h2.6v20.3h-2.6z"/>
<circle cx="259" cy="33.7" r=".64"/>
<circle cx="259" cy="36.2" r=".64"/>
<circle cx="259" cy="31.2" r=".64"/>
<circle cx="259" cy="56.6" r=".64"/>
<circle cx="259" cy="54" r=".64"/>
<circle cx="259" cy="59.1" r=".64"/>
<circle cx="259" cy="51.5" r=".64"/>
<circle cx="259" cy="48.9" r=".64"/>
<circle cx="259" cy="64.2" r=".64"/>
<circle cx="259" cy="66.7" r=".64"/>
<circle cx="259" cy="61.6" r=".64"/>
</g>
<path d="M114.3 59.1h10.1v2.5h-10.1l-1.3-1.2zM129.5 65.4l1.3-1.2h7.9v2.5h-7.9zM30.9 81.9h12.3l1.2 1.3-1.2 1.3h-12.3zM27.6 155.6h7.9l1.3 1.2-1.3 1.3h-7.9z" fill="none" stroke="#008080" stroke-width=".25"/>
<g font-size="2.5" fill="#c0c0c0">
<text x="22.8" y="20.4">AC input</text>
<text x="22.8" y="76.2">QR Flyback</text>
</g>
<g font-size="2.5" fill="#808080">
<text x="64.7" y="19">SAR1</text>
<text x="22.6" y="28.2">X1-2</text>
<text x="34.9" y="35.9">C4A</text>
<text x="48.2" y="34.7">220K C1</text>
<text x="48.2" y="32.5">R1</text>
<text x="64.8" y="30.5">L1-2</text>
<text x="79.1" y="35.2">C2</text>
<text x="95.6" y="35.6">GBU4K</text>
<text x="101.1" y="33.1">B1</text>
<text x="64.1" y="36.7">SAR2</text>
<text x="154.9" y="41.1">R3</text>
<text x="25.4" y="45">39-30-3035</text>
<text x="48.2" y="44.9">220K</text>
<text x="48.2" y="42.7">R2</text>
<text x="64.7" y="46.3">L1-1</text>
<text x="142.2" y="44.7">3n3</text>
<text x="143.2" y="42.2">C3</text>
<text x="152.1" y="45.9">120R</text>
<text x="184.7" y="46.4">MMBT5551</text>
<text x="184.7" y="43.9">Q1</text>
<text x="206.3" y="46.4">JP1</text>
<text x="217.1" y="47">+12V</text>
<text x="22.6" y="48.6">X1-1</text>
<text x="42.1" y="51.7">C5A</text>
<text x="57.1" y="51">RN214-2.5-02-3M3</text>
<text x="77.2" y="53.6">C4</text>
<text x="92.3" y="53.6">C5</text>
<text x="149.4" y="53.6">SS110B</text>
<text x="151.3" y="51.5">D1</text>
<text x="68.7" y="56.2">CY1Y-4N7</text>
<text x="92.3" y="56.2">CY1Y-4</text>
<text x="100.8" y="56.2">N7</text>
<text x="163.9" y="58.6">C7</text>
<text x="177.8" y="57.3">1K8</text>
<text x="177.8" y="55.1">R4</text>
<text x="204" y="58.1">N.C.</text>
<text x="204" y="56.2">C6</text>
<text x="22.6" y="61.2">X1-3</text>
<text x="103.5" y="63.5">GNDA</text>
<text x="150" y="61.1">EEEFK1V470P</text>
<text x="170.2" y="65.7">BZX384-C13</text>
<text x="179.9" y="63.4">ZD1</text>
<text x="196.4" y="63.8">C8</text>
<text x="30.9" y="67.2">PE</text>
<text x="155.5" y="71.6">R5</text>
<text x="196.4" y="66.3">1u</text>
<text x="51.4" y="77.5">JP2</text>
<text x="142.2" y="75.2">3</text>
<text x="143.2" y="72.7">C9</text>
<text x="143.6" y="75.2">n3</text>
<text x="153.4" y="76.4">120R</text>
<text x="170.1" y="74.2">L2</text>
<text x="226" y="76.5">X2-8</text>
<text x="53.3" y="81.8">L3</text>
<text x="110.5" y="79.4">TR1</text>
<text x="152" y="81.9">D2</text>
<text x="165.7" y="78.5">DLG-0403-180</text>
<text x="226" y="79">X2-7</text>
<text x="92.3" y="89.2">C12</text>
<text x="149.4" y="84.1">SS110B</text>
<text x="163" y="86.5">EEEFK1V470P</text>
<text x="163" y="84">C10</text>
<text x="186.3" y="86.6">1u</text>
<text x="186.3" y="84.1">C11</text>
<text x="203.8" y="86.9">GND</text>
<text x="63.3" y="92.9">C13</text>
<text x="75.4" y="95.7">220K</text>
<text x="78.1" y="93.5">R7</text>
<text x="92.3" y="91.7">1n/1kV</text>
<text x="104.1" y="93.1">220K</text>
<text x="104.1" y="90.9">R6</text>
<text x="185.6" y="95.5">C15</text>
<text x="194.9" y="90.7">JP3</text>
<text x="92" y="101.1">D3</text>
<text x="132.7" y="99.6">GND</text>
<text x="146.9" y="101.2">SS110B</text>
<text x="149.4" y="99.1">D4</text>
<text x="163" y="98.6">EEEFK1V470P</text>
<text x="163" y="96.7">C14</text>
<text x="185.6" y="100.6">4u7</text>
<text x="193.6" y="97.2">GND</text>
<text x="222.8" y="99.3">V-</text>
<text x="78.1" y="106.2">R8</text>
<text x="92" y="103.3">US1K-DIO</text>
<text x="154.2" y="107.1">R9</text>
<text x="165.1" y="106.8">DLG-0403-180</text>
<text x="169.5" y="102.2">L4</text>
<text x="226" y="106.7">22-05-7085</text>
<text x="226" y="104.4">X2-1</text>
<text x="53.4" y="111.3">0V</text>
<text x="75.4" y="108.4">100K</text>
<text x="141.8" y="108.2">C</text>
<text x="142.2" y="110.8">3n3</text>
<text x="143.6" y="108.2">16</text>
<text x="152.7" y="111.9">120R</text>
<text x="84.3" y="115.5">PE</text>
<text x="99" y="118.6">JP4</text>
<text x="117.7" y="118.4">CY1Y-4N7</text>
<text x="117.7" y="115.8">C17</text>
<text x="136.1" y="119.7">SS110B</text>
<text x="139.3" y="117.5">D5</text>
<text x="160" y="119.9">L5</text>
<text x="222.8" y="116.9">V+</text>
<text x="94.8" y="124.1">C18</text>
<text x="141.4" y="124.9">R10</text>
<text x="154.9" y="124.9">DLG-0403-180</text>
<text x="226" y="122.2">X2-3</text>
<text x="50.4" y="127.2">D6</text>
<text x="93.8" y="127.9">100n</text>
<text x="129.1" y="126">C</text>
<text x="129.5" y="128.5">3n3</text>
<text x="130.9" y="126">19</text>
<text x="140" y="129.7">120R</text>
<text x="154.8" y="131">C20</text>
<text x="218.4" y="126.4">TP1</text>
<text x="48.4" y="137.3">EEEFK1V470P</text>
<text x="60.9" y="134.8">C21</text>
<text x="76.9" y="135.8">ZD2</text>
<text x="90.1" y="133.4">IC1</text>
<text x="154.8" y="136.1">1500u</text>
<text x="172.3" y="136.8">C22</text>
<text x="219" y="137.2">GND</text>
<text x="226" y="132.3">X2-2</text>
<text x="155.5" y="142.9">GND</text>
<text x="172.3" y="140.6">4u7</text>
<text x="49.6" y="147.7">R11</text>
<text x="73.8" y="149.4">0V</text>
<text x="94.6" y="144.8">VIPer35L</text>
<text x="173.3" y="149.9">GND</text>
<text x="42.9" y="155.1">D7</text>
<text x="49" y="152.5">N.C.</text>
<text x="54.5" y="155.4">R12</text>
<text x="39.6" y="161.1">BAS316</text>
<text x="54.6" y="160.2">47K</text>
<text x="94.8" y="161.6">C23</text>
<text x="143.8" y="161">750R</text>
<text x="145.2" y="158.9">R13</text>
<text x="44.1" y="166.5">D8</text>
<text x="58.9" y="167.1">R14</text>
<text x="70.1" y="164.7">C24</text>
<text x="76.7" y="166.8">R15</text>
<text x="94.8" y="164.1">33n</text>
<text x="121.2" y="166.4">OK1</text>
<text x="38.3" y="168.7">BAS316</text>
<text x="59" y="169.3">12K</text>
<text x="70.7" y="168.5">100p 1K8</text>
<text x="84.3" y="171.9">R16</text>
<text x="93.6" y="171.1">C25</text>
<text x="94" y="173">2n2</text>
<text x="153.6" y="173.1">R17</text>
<text x="84.4" y="174.1">47K</text>
<text x="118.1" y="179.7">TLP291-GB.SE-T</text>
<text x="143" y="179.6">ZD3</text>
<text x="154.3" y="177.9">1K</text>
<text x="143" y="181.9">MMSZ5V1T1G</text>
<text x="138.4" y="191.1">GND</text>
</g>
<g font-size="2.5" fill="#f0f">
<text x="243.1" y="28">X1</text>
<text x="246.9" y="28">3-pin input connector</text>
<text x="240.6" y="45.8">X2</text>
<text x="244.4" y="45.8">8-pin output connector</text>
</g>
<g font-size="2.1" fill="#808080">
<text x="63.2" y="27">4</text>
<text x="70.2" y="27">3</text>
<text x="107.6" y="34.6" transform="rotate(-90 107.6 34.6)">AC1</text>
<text x="104.3" y="37.1">-</text>
<text x="110.8" y="37.1">+</text>
<text x="63.2" y="47.3">2</text>
<text x="70.2" y="47.3">1</text>
<text x="107.6" y="44.5" transform="rotate(-90 107.6 44.5)">AC2</text>
<text x="108.9" y="80.3">1</text>
<text x="118.4" y="80.3">7</text>
<text x="108.9" y="85.4">2</text>
<text x="118.4" y="87.9">15</text>
<text x="118.4" y="85.4">6</text>
<text x="118.4" y="95.6">9</text>
<text x="118.4" y="93">14</text>
<text x="108.9" y="100.6">4</text>
<text x="118.4" y="100.6">8</text>
<text x="118.4" y="103.2">12*2</text>
<text x="118.4" y="108.3">10*2</text>
<text x="99.9" y="133.6" transform="rotate(-90 99.9 133.6)">5</text>
<text x="107.6" y="133.6" transform="rotate(-90 107.6 133.6)">13*4</text>
<text x="88.6" y="138.7">8</text>
<text x="92.5" y="139.8">BR</text>
<text x="101.1" y="140.8" transform="rotate(-90 101.1 140.8)">VDD</text>
<text x="108.7" y="143" transform="rotate(-90 108.7 143)">DRAIN</text>
<text x="88.6" y="148.9">6</text>
<text x="92.5" y="150">ZCD</text>
<text x="99.9" y="155.9" transform="rotate(-90 99.9 155.9)">7</text>
<text x="101.1" y="152" transform="rotate(-90 101.1 152)">FB</text>
<text x="108.7" y="152" transform="rotate(-90 108.7 152)">GND</text>
<text x="107.6" y="157.9" transform="rotate(-90 107.6 157.9)">1*4</text>
<text x="119.1" y="169.2">4</text>
<text x="133.7" y="169.2">1</text>
<text x="119.1" y="174.3">3</text>
<text x="133.7" y="174.3">2</text>
</g>
<g font-size="2" fill="#f0f">
<text x="246" y="31.9">Earth (PE) 1</text>
<text x="249" y="34.5">AC line 2</text>
<text x="245.9" y="37">AC neutral 3</text>
<text x="251" y="52.3">GND 2</text>
<text x="253.5" y="49.7">V- 1</text>
<text x="247" y="59.9">U_MON+ 5</text>
<text x="249.4" y="57.3">FAULT 4</text>
<text x="252.9" y="54.8">V+ 3</text>
<text x="247.5" y="62.4">U_MON- 6</text>
<text x="250.8" y="65">Bias- 7</text>
<text x="250.4" y="67.5">Bias+ 8</text>
</g>
<g font-size="1.8" fill="#808080">
<text x="64.7" y="16.6">PCB 2.4mm</text>
<text x="64.1" y="34.3">PCB 2.4mm</text>
<text x="36.2" y="37.9">N.C.</text>
<text x="42.1" y="53.6">N.C.</text>
<text x="48.2" y="86.1">RLB0812-471KL</text>
<text x="63.3" y="98">UCY2G6R8MP</text>
<text x="75.4" y="98">D</text>
<text x="109.7" y="111.3">Feryster 5572</text>
<text x="47.1" y="132.5">1N5819HW-7-F</text>
<text x="76.9" y="137.6">BZT52C20-DC</text>
</g>
<g font-size="1.8" fill="#008080">
<text x="34.9" y="26.7">AC_N_IN</text>
<text x="117.8" y="36.9">DC_BUS</text>
<text x="34.9" y="47">AC_L_IN</text>
<text x="114.3" y="61">GNDA/2.3B</text>
<text x="130.8" y="66.1">AUX_AC</text>
<text x="214.9" y="67.3">0V</text>
<text x="113.6" y="75">0V</text>
<text x="212.4" y="75">DC_OUT</text>
<text x="31.8" y="83.8">DC_BUS/2.1A</text>
<text x="213.9" y="87.7">PREG_OUT+</text>
<text x="28.4" y="157.5">AUX_AC</text>
</g>
<g font-size="1.8" fill="#f00">
<text x="22.2" y="40.7">AC in (115/230 V)</text>
<text x="206.1" y="75">+23 V</text>
<text x="65.4" y="106.7">Star ground</text>
<text x="216.4" y="102.9">-8 V</text>
<text x="214.5" y="120.7">+6.5 V</text>
<text x="54.3" y="151.8">Rff</text>
<text x="55.2" y="161.9">Rovp</text>
<text x="94.6" y="165.7">Cfb1</text>
<text x="59.9" y="171.5">Rlim</text>
<text x="85.1" y="175.9">Rfb1</text>
<text x="95" y="174.6">Cfb</text>
</g>
<g font-size="1.8" fill="#800000">
<text x="170.7" y="60" transform="rotate(-90 170.7 60)">+</text>
<text x="160.7" y="82.8" transform="rotate(-90 160.7 82.8)">+</text>
<text x="61.6" y="93" transform="rotate(-90 61.6 93)">+</text>
<text x="163.1" y="95.5" transform="rotate(-90 163.1 95.5)">+</text>
<text x="153" y="131.1" transform="rotate(-90 153 131.1)">+</text>
<text x="69.1" y="136.1" transform="rotate(-90 69.1 136.1)">+</text>
<text x="19" y="188.6">Licensed under the TAPR Open Hardware License (www.tapr.org/OHL)</text>
<text x="19" y="190.5">More info at https://www.envox.hr/eez</text>
<text x="19" y="192.4">Repository: https://github.com/eez-open/CF-DIC</text>
</g>
<g font-size="1.4" fill="#808080">
<text x="85.9" y="44.9" transform="rotate(-90 85.9 44.9)">MKP-X2-220NR15/310</text>
<text x="56" y="52.3" transform="rotate(-90 56 52.3)">MKP-X2-220NR15/310</text>
</g>
<g font-size="1.4" fill="#800000">
<text x="118.6" y="83.7">14V</text>
<text x="118.6" y="91.3">15V</text>
<text x="118.6" y="99">7V</text>
<text x="118.6" y="106.6">6V</text>
</g>
</svg>
